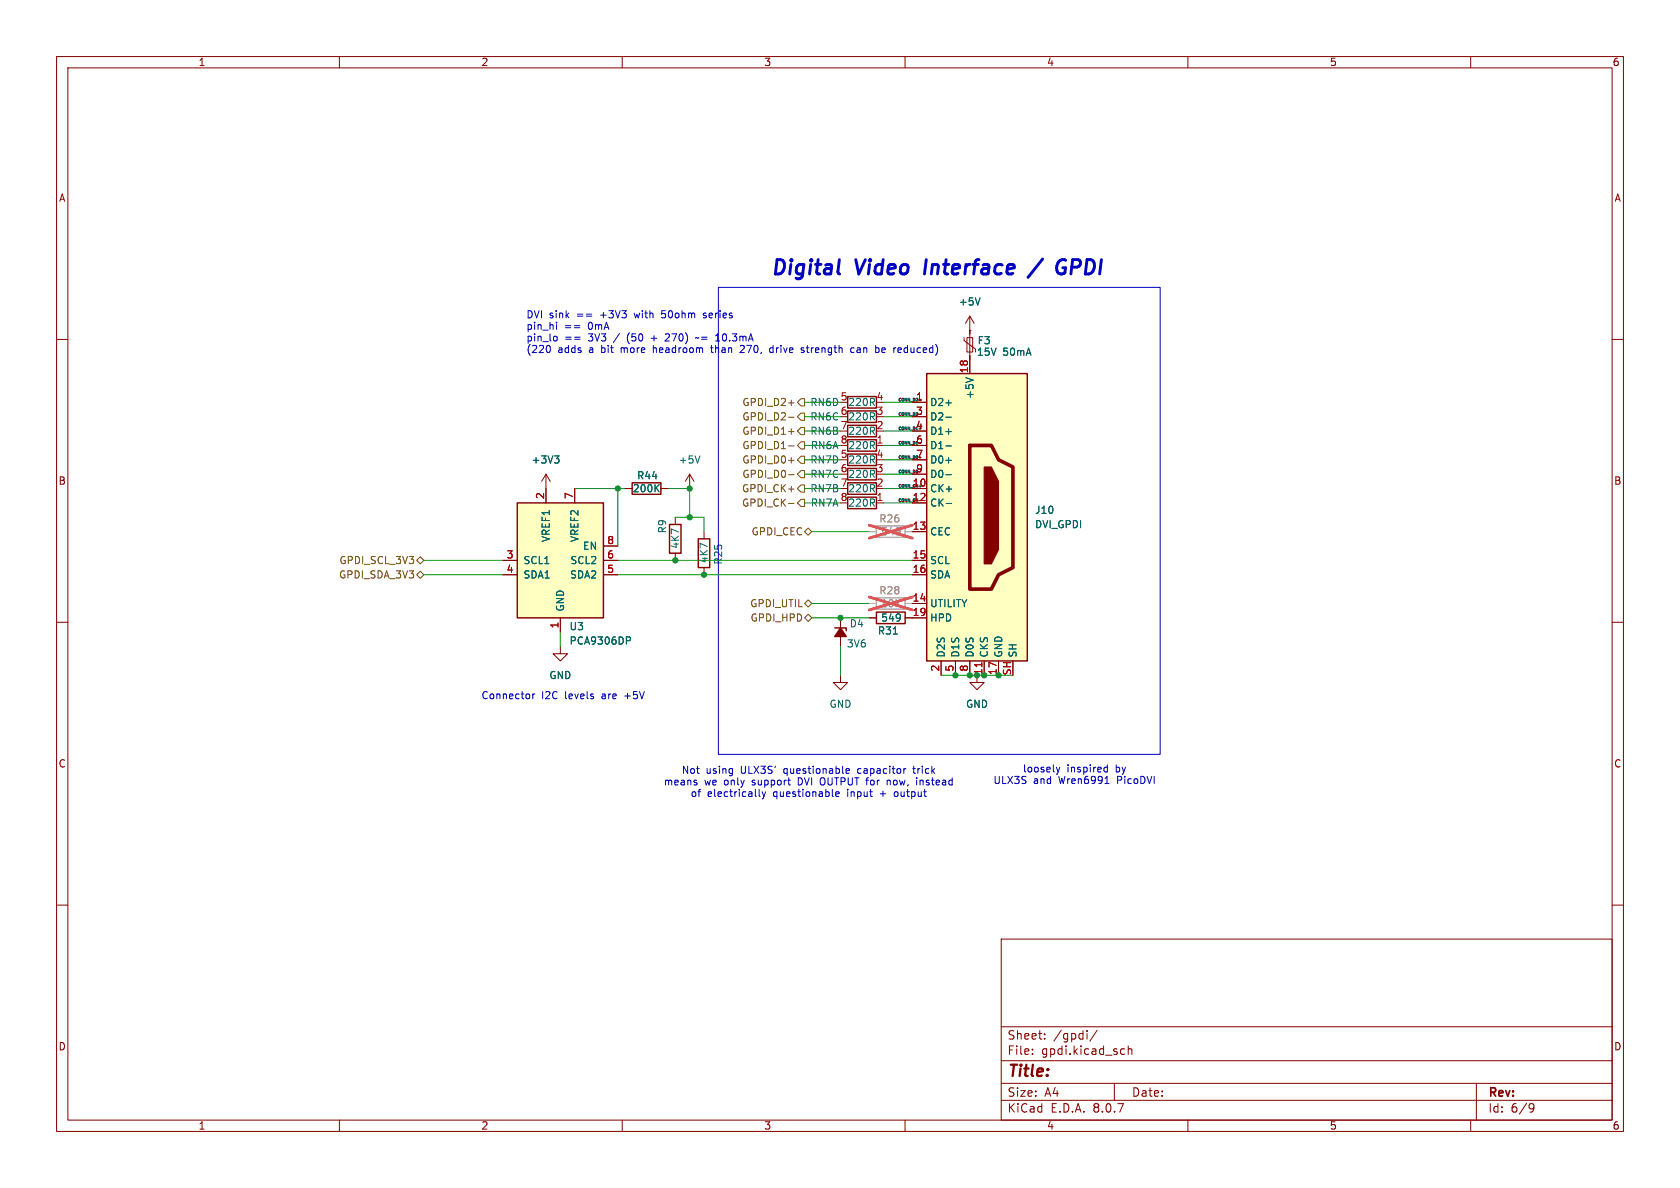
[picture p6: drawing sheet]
<svg xmlns="http://www.w3.org/2000/svg" width="297mm" height="210mm" viewBox="0 0 297 210" stroke-linecap="round" stroke-linejoin="round" font-family="sans-serif">
<g fill="none" stroke="#840000" stroke-width=".18">
<path d="M10 10h277v190h-277zM12 12h273v186h-273zM60 10v2M110 10v2M160 10v2M210 10v2M260 10v2M170.4 59.7v.5l2.1 1.5v.5M170.9 59.7h1.1v2.5h-1.1zM171.4 58.4h.1M171.4 55.9l-.7 1.3M171.4 55.9v7.6"/>
<path d="M171.4 55.9l.8 1.3M10 60h2M154.9 78.7h1.3M285 60h2M96.5 83.8l-.7 1.3M96.5 83.8v2.6M96.5 83.8l.8 1.3M110.5 86.4h1.3M116.8 86.4h1.3M121.9 86.4h.1M121.9 83.8l-.7 1.3M121.9 83.8v2.6"/>
<path d="M121.9 83.8l.8 1.3M124.5 94v1.3M154.9 88.9h1.3M10 110h2M124.5 100.3v1.3M148.6 119.4v1.3h-1.3l1.3 1.2 1.3-1.2h-1.3M148.6 109.2v5.1M172.7 119.4v1.3h-1.3l1.3 1.2 1.3-1.2h-1.3M285 110h2M10 160h2M177 166h108v32h-108zM285 160h2"/>
<path d="M60 198v2M110 198v2M160 198v2M177 194.5h108M177 191.5h108M177 187.5h108M177 181.5h108M182.5 186.3v.1M182.5 185.5v.1M184.7 183.6v.1M184.7 182.8v.1M192.2 182.2v.1"/>
<path d="M192.2 182.7v1M194 182.1l-1.3 2M197 191.5v3M198.4 185.4l.4 .1M198.8 186.3l-.4 .1M199.5 185.5l.2-.1 .3 .1 .1 .9M199.5 184.9v1.5M210 198v2M260 198v2M261 191.5v6.5M270.6 195.1l.5 .1a.99 .99 0 0 1-.4 1.4h-.2M271.2 195.7l-.3 .3h-.3"/>
</g>
<path d="M173.3 52.6l-.5 1.3M98 80.6h.8l-.4 .5M98.6 81.1l.2 .2v.3l-.2 .3M116 86.2l.5 .7M116.5 85.7l-.7 .7M123.7 80.6l-.4 1.3" fill="none" stroke="#006464" stroke-width=".18"/>
<path d="M149.9 75.2h5v2h-5zM149.9 70.1h5v2h-5zM149.9 77.7h5v2.1h-5zM111.8 85.3h5v2.1h-5zM123.4 95.3h2.1v5h-2.1zM149.9 82.8h5v2h-5zM149.9 87.9h5v2h-5zM149.9 80.3h5v2h-5zM147.6 111h2v.5" fill="none" stroke="#840000" stroke-width=".25"/>
<path d="M148.6 111l1 1.5h-2z" fill="#840000" stroke="#840000" stroke-width=".25"/>
<path d="M163.8 66h17.8v50.8h-17.8z" fill="#ffffc2"/>
<path d="M163.8 66h17.8v50.8h-17.8zM118.4 92.7h2v5.1h-2zM154.9 108.2h5.1v2h-5.1z" fill="none" stroke="#840000" stroke-width=".25"/>
<path d="M174 82.6h1.3l1.2 2.5v12.1l-1.2 2.5h-1.3z" fill="#840000" stroke="#840000" stroke-width=".18"/>
<path d="M171.4 78.7h3.9l1.2 2.6 2.6 1.3v17.7l-2.6 1.3-1.2 2.5h-3.9z" fill="none" stroke="#840000" stroke-width=".63"/>
<g fill="none" stroke="#840000" stroke-width=".18">
<path d="M161.3 71.1h2.5M161.3 73.7h2.5M161.3 76.2h2.5M161.3 78.7h2.5M171.4 63.5v2.5M119.4 91.4v1.3M119.4 97.8v1.3M161.3 86.4h2.5M161.3 88.9h2.5M161.3 94h2.5M161.3 99.1h2.5M161.3 81.3h2.5"/>
<path d="M161.3 83.8h2.5M99.1 114.3v1.3h-1.3l1.3 1.2 1.2-1.2h-1.2M153.7 109.2h1.2M160 109.2h3.8M161.3 106.7h2.5M161.3 101.6h2.5M166.4 116.8v2.6M168.9 116.8v2.6M171.4 116.8v2.6M174 116.8v2.6M176.5 116.8v2.6"/>
</g>
<path d="M167.2 71.2h1M167.2 73.8h1M167.2 76.3h1M167.2 78.8h1M170.8 66.8l1.2 .4M167.2 81.4h1M167.2 83.9h1M167.3 89h.9M157.9 112.1h.8" fill="none" stroke="#006464" stroke-width=".18"/>
<path d="M173.6 117.1v.8" fill="none" stroke="#a90000" stroke-width=".18"/>
<path d="M154.9 93h5.1v2h-5.1zM154.9 105.7h5.1v2h-5.1z" fill="none" stroke="#a1a1a1" stroke-width=".25"/>
<path d="M153.7 94h1.2M160 94h1.3M153.7 106.7h1.2M160 106.7h1.3" fill="none" stroke="#a1a1a1" stroke-width=".18"/>
<path d="M153.7 92.8l7.6 2.3M161.3 92.8l-7.6 2.3M153.7 105.5l7.6 2.3M161.3 105.5l-7.6 2.3" fill="none" stroke="#e65255" stroke-width=".46"/>
<path d="M91.4 88.9h15.3v20.3h-15.3z" fill="#ffffc2"/>
<path d="M149.9 72.6h5v2.1h-5zM91.4 88.9h15.3v20.3h-15.3zM149.9 85.3h5v2.1h-5z" fill="none" stroke="#840000" stroke-width=".25"/>
<g fill="none" stroke="#840000" stroke-width=".18">
<path d="M171.4 58.4h.1M171.4 58.4v.7M161.3 71.1h2.5M161.3 73.7h2.5M161.3 76.2h2.5M161.3 78.7h2.5M171.4 62.9v3.1M88.9 99.1h2.5M96.5 86.4v2.5M101.6 86.4v2.5M106.7 99.1h2.5M106.7 96.5h2.5"/>
<path d="M110.5 86.4h1.3M116.8 86.4h1.3M161.3 99.1h2.5M161.3 86.4h2.5M161.3 88.9h2.5M161.3 94h2.5M161.3 81.3h2.5M161.3 83.8h2.5M88.9 101.6h2.5M99.1 109.2v2.6M106.7 101.6h2.5M153.7 109.2h1.2"/>
<path d="M160 109.2h3.8M161.3 101.6h2.5M161.3 106.7h2.5M166.4 116.8v2.6M168.9 116.8v2.6M171.4 116.8v2.6M174 116.8v2.6M176.5 116.8v2.6"/>
</g>
<g fill="none" stroke="#006464" stroke-width=".18">
<path d="M173.3 52.6l-.5 1.3M167.2 71.2h1M167.2 73.8h1M167.2 76.3h1M167.2 78.8h1M170.8 66.8l1.2 .4M98 80.6h.8l-.4 .5M98.6 81.1l.2 .2v.3l-.2 .3M116 86.2l.5 .7M116.5 85.7l-.7 .7M167.2 81.4h1M167.2 83.9h1"/>
<path d="M167.3 89h.9M110.7 112.6h.5l.3 .2-.2 .4-.6 .1M157.9 112.1h.8"/>
</g>
<g fill="none" stroke="#725600" stroke-width=".18">
<path d="M139.4 78.8h1M139.4 76.3h1M139.4 71.2h1M139.4 73.8h1M141.6 78.1h.6v1.3h-.6l-.6-.7zM141.6 75.6h.6v1.2h-.6l-.6-.6zM141.6 70.5h.6v1.3h-.6l-.6-.7zM141.6 73h.6v1.3h-.6l-.6-.6zM74.3 98.4l.6 .7-.6 .6-.6-.6zM139.4 89h1M139.4 83.9h1M139.4 81.4h1"/>
<path d="M141.6 88.3h.6v1.2h-.6l-.6-.6zM141.6 83.2h.6v1.3h-.6l-.6-.7zM141.6 85.7h.6v1.3h-.6l-.6-.6zM141.6 80.6h.6v1.3h-.6l-.6-.6zM142.2 94l.7-.7 .6 .7-.6 .6zM73.7 101.6l.6-.6 .6 .6-.6 .6zM142.2 106.7l.7-.7 .6 .7-.6 .6zM142.2 109.2l.7-.6 .6 .6-.6 .7z"/>
</g>
<g fill="none" stroke="#0000c2" stroke-width=".18">
<path d="M98.1 59.4l.3 .1 .1 .2-.1 .5-.3 .1M98.4 57.4v.8M101.5 57.6h1M101.5 57.9h1M101.6 59.6h1M101.6 60h1M115.1 59.8h1M117 56.1l.1 .1M117.6 54.9h-.6v.6l.1-.1M118.1 59l-.5 .1M118.3 59.6l-.7 .7h.7M123.5 59.7l-.6 .1"/>
<path d="M124.3 56.1l.4 .1M124.7 55.3l-.4 .2 .1 .2 .3 .1M126.6 59.3l.3-.3v1.3M127 50.8h78.1v82.6h-78.1zM97.3 61.5l-.1 .6-.2 .2M115.5 61.1v1.2M115.7 61.5l-.2 .1M125.6 61.5h.5M125.8 61.1v1l.3 .2M126.5 60.3h.7M131.5 61.6l-.7 .7h.8M136.7 61.5h-.4l-.2 .2 .1 .6h.5"/>
<path d="M136.7 61.1v1.2M141.7 61.5h.4M141.7 61.8l.4 .2 .1 .1-.2 .2h-.4M142.5 61.5h.5M151 61.5h-.4l-.2 .2 .1 .6h.5M151.5 61.9v.4M156.3 61.5h-.2l-.2 .2 .1 .6h.3M156.5 61.8l-.6 .1M158.9 61.5h.4v.3l-.6 .1M159.3 62.3h-.4M94.2 122.7v.8M94.5 122.7l-.3 .2"/>
<path d="M123 138.3l.2 .2-.2 .3M123 137.9l.2 .1M134.2 139.5v1.1l.2 .2M134.7 140l.3 .8M135.4 140l-.4 .8M139.6 138.8h.1M149.6 136.3l.6-.1-.1-.3h-.4l-.1 .1v.7h.5M156.9 137.9v.9M156.9 138h.1M157.3 138l.1 .1M160.1 135.9l-.3 .1M161.4 135.9h.4"/>
<path d="M161.5 135.4l.1 1.3M162.7 137.9v.9M162.8 137.9l-.1 .1M186.8 135.6l.3 .9M187.1 136.5l-.3 .4M187.4 135.6l-.3 .9M195.3 136.4h.5M195.3 135.7h.5M195.3 138.5h.8M195.8 135.2v1.3M135 140.8l-.3 .4M147.7 140.4l.7-.1-.1-.3h-.4l-.2 .1 .1 .6h.5"/>
<path d="M158.2 140l-.1 .2 .1 .5"/>
</g>
<path d="M163.8 45.9l-.4 2.5M184.3 45.8l-2.6 3.2M187.9 47.3h.5l-.1 .9a.93 .93 0 0 1-1.1 .1M188.4 46a.97 .97 0 0 0-1.2 .3" fill="none" stroke="#0000c2" stroke-width=".51"/>
<g fill="none" stroke="#009600" stroke-width=".18">
<path d="M142.2 73.7h6.4M142.2 76.2h6.4M142.2 78.7h6.4M142.2 71.1h6.4M156.2 73.7h5.1M156.2 76.2h5.1M156.2 78.7h5.1M156.2 71.1h5.1M74.9 99.1h14M101.6 86.4h8.9M109.2 99.1h52.1M109.2 86.4v10.1"/>
<path d="M118.1 86.4h3.8v5M119.4 91.4h5.1v2.6M142.2 86.4h6.4M142.2 88.9h6.4M142.2 83.8h6.4M142.2 81.3h6.4M143.5 94h10.2M156.2 86.4h5.1M156.2 88.9h5.1M156.2 83.8h5.1M156.2 81.3h5.1M74.9 101.6h14"/>
<path d="M99.1 111.8v2.5M109.2 101.6h52.1M143.5 106.7h10.2M143.5 109.2h10.2M148.6 114.3v5.1M166.4 119.4h6.3M174 119.4h5.1"/>
</g>
<path d="M153.7 94h1.2M160 94h1.3M153.7 106.7h1.2M160 106.7h1.3" fill="none" stroke="#a1a1a1" stroke-width=".18"/>
<path d="M153.7 92.8l7.6 2.3M161.3 92.8l-7.6 2.3M153.7 105.5l7.6 2.3M161.3 105.5l-7.6 2.3" fill="none" stroke="#e65255" stroke-width=".46"/>
<path d="M173.6 117.1v.8" fill="none" stroke="#a90000" stroke-width=".18"/>
<g fill="#009600" stroke="#009600" stroke-width=".18">
<circle cx="171.4" cy="119.4" r=".46"/>
<circle cx="148.6" cy="109.2" r=".46"/>
<circle cx="168.9" cy="119.4" r=".46"/>
<circle cx="174" cy="119.4" r=".46"/>
<circle cx="176.5" cy="119.4" r=".46"/>
<circle cx="124.5" cy="101.6" r=".46"/>
<circle cx="119.4" cy="99.1" r=".46"/>
<circle cx="109.2" cy="86.4" r=".46"/>
<circle cx="121.9" cy="86.4" r=".46"/>
<circle cx="121.9" cy="91.4" r=".46"/>
</g>
<g font-size="3.5" fill="#0000c2">
<text x="136.1" y="48.8">Digital</text>
<text x="151.4" y="48.8">Video</text>
<text x="164.5" y="48.8">Interface</text>
<text x="184.3" y="48.8">/</text>
<text x="189.9" y="48.8">GPDI</text>
</g>
<text font-size="2.8" fill="#840000" x="178" y="190.9">Title:</text>
<g font-size="2.1" fill="#840000">
<text x="178" y="184">Sheet:</text>
<text x="186.2" y="184">/gpdi/</text>
<text x="178" y="186.7">File:</text>
<text x="184.1" y="186.7">gpdi.kicad_sch</text>
<text x="178" y="196.9">KiCad</text>
<text x="178" y="194.1">Size:</text>
<text x="184.7" y="194.1">A4</text>
<text x="185.7" y="196.9">E.D.A.</text>
<text x="193.3" y="196.9">8.0.7</text>
<text x="200" y="194.1">Date:</text>
<text x="263" y="194.3">Rev:</text>
<text x="263" y="196.9">Id:</text>
<text x="267.1" y="196.9">6/9</text>
</g>
<g font-size="1.8" fill="#840000">
<text x="35" y="11.9">1</text>
<text x="85" y="11.9">2</text>
<text x="135" y="11.9">3</text>
<text x="185" y="11.9">4</text>
<text x="235" y="11.9">5</text>
<text x="285" y="11.9">6</text>
<text x="10.3" y="35.9">A</text>
<text x="285.3" y="35.9">A</text>
<text x="10.3" y="85.9">B</text>
<text x="285.3" y="85.9">B</text>
<text x="10.3" y="135.9">C</text>
<text x="285.3" y="135.9">C</text>
<text x="10.3" y="185.9">D</text>
<text x="285.3" y="185.9">D</text>
<text x="35" y="199.9">1</text>
<text x="85" y="199.9">2</text>
<text x="135" y="199.9">3</text>
<text x="185" y="199.9">4</text>
<text x="235" y="199.9">5</text>
<text x="285" y="199.9">6</text>
</g>
<g font-size="1.8" fill="#0000c2">
<text x="93" y="56.5">DVI sink</text>
<text x="93" y="58.5">pin_hi</text>
<text x="99.8" y="58.5">==</text>
<text x="102.1" y="56.5">==</text>
<text x="104.1" y="58.5">0mA</text>
<text x="106.4" y="56.5">+3V3</text>
<text x="112.6" y="56.5">with</text>
<text x="117.6" y="56.5">50ohm</text>
<text x="125.2" y="56.5">series</text>
<text x="93" y="60.6">pin_lo</text>
<text x="93" y="62.6">(220</text>
<text x="98.6" y="62.6">adds</text>
<text x="99.8" y="60.6">==</text>
<text x="104.1" y="60.6">3V3</text>
<text x="104.3" y="62.6">a</text>
<text x="106.6" y="62.6">bit</text>
<text x="108.8" y="60.6">/</text>
<text x="110.2" y="62.6">more</text>
<text x="111.3" y="60.6">(50</text>
<text x="115.8" y="60.6">+</text>
<text x="116.1" y="62.6">headroom</text>
<text x="118.5" y="60.6">270)</text>
<text x="124.1" y="60.6">~=</text>
<text x="126.6" y="62.6">than</text>
<text x="127.8" y="60.6">10.3mA</text>
<text x="131.9" y="62.6">270,</text>
<text x="137.3" y="62.6">drive</text>
<text x="143.1" y="62.6">strength</text>
<text x="152.1" y="62.6">can</text>
<text x="156.6" y="62.6">be</text>
<text x="160.1" y="62.6">reduced)</text>
<text x="85" y="123.8">Connector</text>
<text x="95.7" y="123.8">I2C</text>
<text x="100" y="123.8">levels</text>
<text x="106.7" y="123.8">are</text>
<text x="110.9" y="123.8">+5V</text>
<text x="120.4" y="137">Not</text>
<text x="124.8" y="137">using</text>
<text x="131.1" y="137">ULX3S'</text>
<text x="138.8" y="137">questionable</text>
<text x="152.1" y="137">capacitor</text>
<text x="162.1" y="137">trick</text>
<text x="180.7" y="136.8">loosely</text>
<text x="188.6" y="136.8">inspired</text>
<text x="197.3" y="136.8">by</text>
<text x="117.3" y="139">means</text>
<text x="122" y="141.1">of</text>
<text x="124.5" y="139">we</text>
<text x="125.1" y="141.1">electrically</text>
<text x="128.1" y="139">only</text>
<text x="133.2" y="139">support</text>
<text x="136.8" y="141.1">questionable</text>
<text x="141.5" y="139">DVI OUTPUT for</text>
<text x="150.1" y="141.1">input</text>
<text x="156" y="141.1">+</text>
<text x="157.9" y="139">now,</text>
<text x="158.8" y="141.1">output</text>
<text x="163.3" y="139">instead</text>
<text x="175.5" y="138.8">ULX3S</text>
<text x="182.7" y="138.8">and</text>
<text x="187.3" y="138.8">Wren6991</text>
<text x="197.8" y="138.8">PicoDVI</text>
</g>
<g font-size="1.8" fill="#006464">
<text x="169.4" y="54.2">+5V</text>
<text x="172.6" y="63.1">15V</text>
<text x="172.7" y="61.1">F3</text>
<text x="177.3" y="63.1">50mA</text>
<text x="143.2" y="72">RN6D</text>
<text x="148.5" y="70.9">5</text>
<text x="149.8" y="72">220R</text>
<text x="154.9" y="70.9">4</text>
<text x="164.3" y="72">D2+</text>
<text x="172.3" y="70.6" transform="rotate(-90 172.3 70.6)">+5V</text>
<text x="143.2" y="77.1">RN6B</text>
<text x="143.2" y="74.5">RN6C</text>
<text x="148.5" y="75.9">7</text>
<text x="148.5" y="73.4">6</text>
<text x="149.8" y="77.1">220R</text>
<text x="149.8" y="74.5">220R</text>
<text x="154.9" y="75.9">2</text>
<text x="154.9" y="73.4">3</text>
<text x="164.3" y="74.5">D2-</text>
<text x="164.3" y="77.1">D1+</text>
<text x="93.9" y="82.1">+3V3</text>
<text x="119.9" y="82.1">+5V</text>
<text x="143.2" y="82.1">RN7D</text>
<text x="143.2" y="79.6">RN6A</text>
<text x="148.5" y="83.6">6</text>
<text x="148.5" y="81">5</text>
<text x="149.8" y="82.1">220R</text>
<text x="149.8" y="79.6">220R</text>
<text x="154.9" y="83.6">3</text>
<text x="154.9" y="81">4</text>
<text x="154.9" y="78.5">1</text>
<text x="164.3" y="79.6">D1-</text>
<text x="164.3" y="82.1">D0+</text>
<text x="111.8" y="87.2">200K</text>
<text x="112.5" y="84.9">R44</text>
<text x="143.2" y="84.7">RN7C</text>
<text x="143.2" y="87.2">RN7B</text>
<text x="143.2" y="89.8">RN7A</text>
<text x="148.5" y="88.6">8</text>
<text x="148.5" y="86.1">7</text>
<text x="149.8" y="84.7">220R</text>
<text x="149.8" y="89.8">220R</text>
<text x="149.8" y="87.2">220R</text>
<text x="154.9" y="88.6">1</text>
<text x="154.9" y="86.1">2</text>
<text x="164.3" y="87.2">CK+</text>
<text x="164.3" y="89.8">CK-</text>
<text x="164.3" y="84.7">D0-</text>
<text x="97.4" y="95.9" transform="rotate(-90 97.4 95.9)">VREF1</text>
<text x="102.5" y="95.9" transform="rotate(-90 102.5 95.9)">VREF2</text>
<text x="118" y="94.4" transform="rotate(-90 118 94.4)">R9</text>
<text x="164.3" y="94.8">CEC</text>
<text x="182.9" y="91">J10</text>
<text x="182.9" y="93.6">DVI_GPDI</text>
<text x="92.5" y="99.9">SCL1</text>
<text x="100.7" y="99.9">SCL2</text>
<text x="103" y="97.4">EN</text>
<text x="120.2" y="97.1" transform="rotate(-90 120.2 97.1)">4K7</text>
<text x="125.3" y="99.7" transform="rotate(-90 125.3 99.7)">4K7</text>
<text x="127.9" y="99.9" transform="rotate(-90 127.9 99.9)">R25</text>
<text x="164.3" y="99.9">SCL</text>
<text x="92.5" y="102.5">SDA1</text>
<text x="100.7" y="102.5">SDA2</text>
<text x="164.3" y="107.5">UTILITY</text>
<text x="164.3" y="102.5">SDA</text>
<text x="99.9" y="108.2" transform="rotate(-90 99.9 108.2)">GND</text>
<text x="100.6" y="111.6">U3</text>
<text x="150.1" y="111.1">D4</text>
<text x="155.1" y="112.4">R31</text>
<text x="155.7" y="110.1">549</text>
<text x="164.3" y="110.1">HPD</text>
<text x="100.6" y="114.1">PCA9306DP</text>
<text x="149.6" y="114.7">3V6</text>
<text x="167.2" y="116.3" transform="rotate(-90 167.2 116.3)">D2S</text>
<text x="169.8" y="116.3" transform="rotate(-90 169.8 116.3)">D1S</text>
<text x="172.3" y="116.3" transform="rotate(-90 172.3 116.3)">D0S</text>
<text x="174.9" y="116.3" transform="rotate(-90 174.9 116.3)">CKS</text>
<text x="177.4" y="116.3" transform="rotate(-90 177.4 116.3)">GND</text>
<text x="179.9" y="116.3" transform="rotate(-90 179.9 116.3)">SH</text>
<text x="97" y="120.2">GND</text>
<text x="146.6" y="125.3">GND</text>
<text x="170.7" y="125.3">GND</text>
</g>
<g font-size="1.8" fill="#725600">
<text x="131.1" y="72">GPDI_D2+</text>
<text x="131.1" y="77.1">GPDI_D1+</text>
<text x="131.1" y="74.5">GPDI_D2-</text>
<text x="131.1" y="79.6">GPDI_D1-</text>
<text x="131.1" y="82.1">GPDI_D0+</text>
<text x="131.1" y="89.8">GPDI_CK-</text>
<text x="131.1" y="87.2">GPDI_CK+</text>
<text x="131.1" y="84.7">GPDI_D0-</text>
<text x="132.8" y="94.8">GPDI_CEC</text>
<text x="59.9" y="99.9">GPDI_SCL_3V3</text>
<text x="59.8" y="102.5">GPDI_SDA_3V3</text>
<text x="132.5" y="107.5">GPDI_UTIL</text>
<text x="132.6" y="110.1">GPDI_HPD</text>
</g>
<g font-size="1.8" fill="#a90000">
<text x="161.9" y="70.9">1</text>
<text x="171.2" y="66.1" transform="rotate(-90 171.2 66.1)">18</text>
<text x="161.9" y="73.4">3</text>
<text x="161.9" y="75.9">4</text>
<text x="148.5" y="78.5">8</text>
<text x="161.9" y="78.5">6</text>
<text x="161.9" y="81">7</text>
<text x="161.9" y="83.6">9</text>
<text x="96.3" y="88.3" transform="rotate(-90 96.3 88.3)">2</text>
<text x="101.3" y="88.3" transform="rotate(-90 101.3 88.3)">7</text>
<text x="161.2" y="86.1">10</text>
<text x="161.2" y="88.6">12</text>
<text x="161.2" y="93.7">13</text>
<text x="89.5" y="98.8">3</text>
<text x="89.5" y="101.3">4</text>
<text x="107.2" y="101.3">5</text>
<text x="107.2" y="98.8">6</text>
<text x="107.2" y="96.3">8</text>
<text x="161.2" y="98.8">15</text>
<text x="161.2" y="101.3">16</text>
<text x="161.2" y="106.4">14</text>
<text x="98.8" y="111.2" transform="rotate(-90 98.8 111.2)">1</text>
<text x="161.2" y="109">19</text>
<text x="166.1" y="118.8" transform="rotate(-90 166.1 118.8)">2</text>
<text x="168.7" y="118.8" transform="rotate(-90 168.7 118.8)">5</text>
<text x="171.2" y="118.8" transform="rotate(-90 171.2 118.8)">8</text>
<text x="176.3" y="119.4" transform="rotate(-90 176.3 119.4)">17</text>
<text x="178.8" y="119.5" transform="rotate(-90 178.8 119.5)">SH</text>
</g>
<g font-size="1.8" fill="#989898">
<text x="155.4" y="92.6">R26</text>
<text x="155.7" y="94.8">549</text>
<text x="155.4" y="105.3">R28</text>
<text x="155.6" y="107.5">10K</text>
</g>
<text font-size="1.8" fill="#009600" x="173.7" y="119.4" transform="rotate(-90 173.7 119.4)">11</text>
<g font-size=".7" fill="#0f0f0f">
<text x="158.7" y="71">CONN_D2+</text>
<text x="158.7" y="76.1">CONN_D1+</text>
<text x="158.7" y="73.5">CONN_D2-</text>
<text x="158.7" y="78.6">CONN_D1-</text>
<text x="158.7" y="81.1">CONN_D0+</text>
<text x="158.7" y="83.7">CONN_D0-</text>
<text x="158.7" y="88.8">CONN_CK-</text>
<text x="158.7" y="86.2">CONN_CK+</text>
</g>
</svg>
